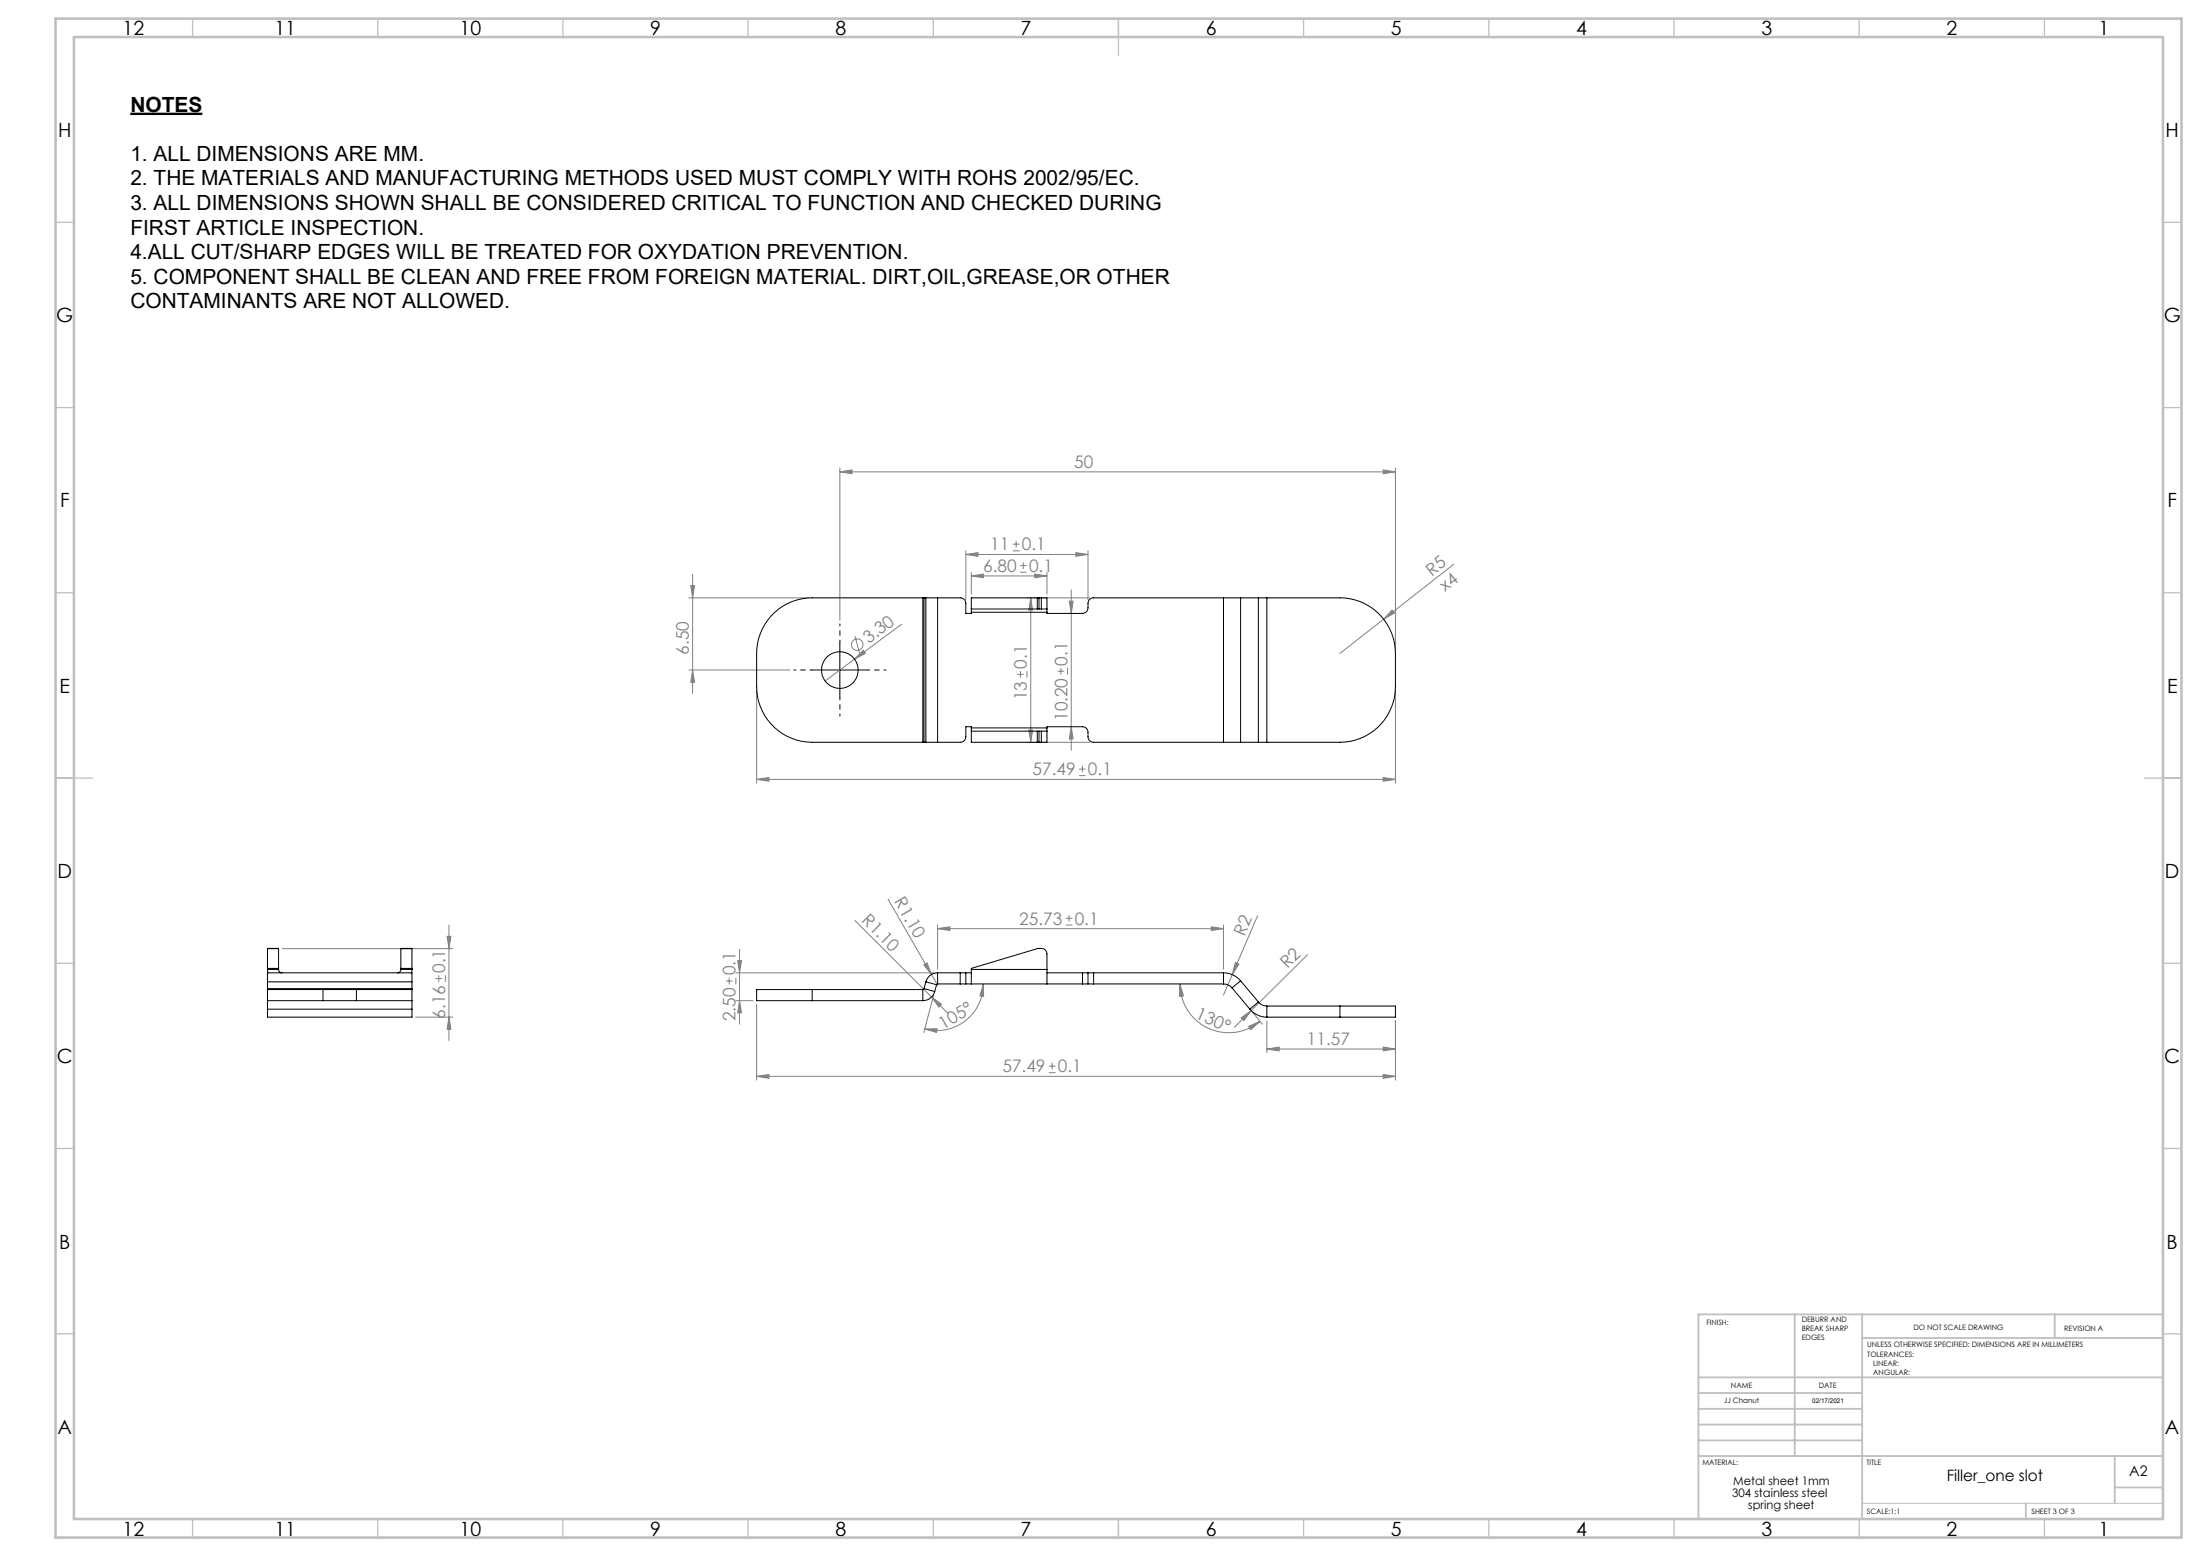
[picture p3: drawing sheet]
<svg xmlns="http://www.w3.org/2000/svg" width="594mm" height="420mm" viewBox="0 0 594 420" stroke-linecap="round" stroke-linejoin="round" font-family="sans-serif">
<g fill="none" stroke="#808080" stroke-width=".27">
<path d="M226.8 127.4l3.2-.6v1.1zM226.8 126.3v41.1M226.8 127.4h150M373.5 126.8l3.3 .6-3.3 .5zM376.8 126.3v49M186.5 158.1h1l-.5 3.3zM187 155v32.2M260.8 149.7l3.3-.5v1zM260.8 148.7v13.2M260.8 149.7h33M262.3 155.5l3.3-.5v.9zM262.3 154.5v5.9"/>
<path d="M262.3 155.5h20.4M273.5 148.7h1.8M273.5 146.9h1.8M274.4 146v1.8M275.4 154.5h1.8M275.4 152.7h1.8M276.3 151.8v1.8M279.4 155l3.3 .5-3.3 .4zM282.7 154.5v5.9M289.2 159.2v43.3M290.5 149.2l3.3 .5-3.3 .5zM293.8 148.7v13.2"/>
<path d="M392.5 152.3l-18.9 14.8M186 161.4h32.3M230.9 171.7l1.2 4.6M233.1 175.5l.6 .8-3 1.6zM243.5 168.5l-20.7 15.3M277.3 161.4h17M278.3 161.4v39M278.3 161.4l.5 3.3h-1zM288.7 162.3h1l-.5 3.3zM373.6 167.1l-11.8 9.3M375.8 164.7l.7 .8-2.9 1.6zM186 180.9h27.3"/>
<path d="M187 180.9l.5 3.3h-1zM204.3 186.4v25M274.6 182h1.8M275.5 181.1v1.8M277.3 181.1v1.8M277.8 197h1l-.5 3.4zM285.6 181.2h1.7M286.5 180.3v1.8M288.2 180.3v1.8M289.2 196.2l.5 3.3h-1zM376.8 186.4v25M204.3 210.4l3.3-.6v1.1z"/>
<path d="M204.3 210.4h172.5M277.3 200.4h17M291.3 209.4h1.8M291.3 207.6h1.8M292.2 206.7v1.8M373.5 209.8l3.3 .6-3.3 .5zM76.2 256.1h46M120.7 252.7h1l-.5 3.4zM121.2 249.7v31.2M199.2 259.3h1l-.5 3.3zM199.7 256.2v20.3M230.8 248.4l25.2 25.2"/>
<path d="M239.8 242.7l11.7 20.3M253.2 250.7l3.3-.5v1zM253.2 249.7v11.9M253.2 250.7h77.1M287.8 249.7h1.8M287.8 247.9h1.8M288.6 247v1.8M327.1 250.2l3.2 .5-3.2 .5zM330.3 249.7v11.9M333.6 259.8l.9 .4-1.8 2.9zM339.5 247.2l-9.2 21.4M353 257.7l-19.7 19.6"/>
<path d="M112.2 274.5h10M117.5 264.1h1.8M118.5 263.3v1.7M120.2 263.3v1.7M121.2 274.5l.5 3.3h-1zM196 264.8h1.8M196.9 263.9v1.8M198.7 270.1h4.6M198.7 262.6h53.5M198.7 263.9v1.8M199.7 270.1l.5 3.3h-1zM204.3 271.1v20.5"/>
<path d="M249.4 260.4l.9-.5 1.2 3.1zM249.7 277.8l3.3-.1-.1 1zM251.5 263l1.7 2.9M251.5 269.1l2.7 2-.7 .7zM252.1 268.6l-2.7 10.1M265.5 265.6l.1 3.3-1-.1zM265.5 265.6a12.6 12.6 0 0 1-15.8 12.2M318.6 265.6l.9 3.2-1 .1zM318.6 265.6a13.2 13.2 0 0 0 7.6 11.9 13.2 13.2 0 0 0 14-1.8M335.1 274.8l2.7-2-2 2.7zM337.1 277.1l3.1-1.4-2.5 2.2zM338.1 273.2l2.8 3.3"/>
<path d="M342.1 275.5v8.6M376.8 275.5v16.1M204.3 290.5l3.3-.5v1.1zM204.3 290.5h172.5M283.2 289.5h1.8M283.2 287.8h1.8M284.1 286.9v1.8M342.1 283.2l3.3-.6v1.1zM342.1 283.2h34.7M373.5 282.6l3.3 .6-3.3 .5zM373.5 290l3.3 .5-3.3 .6z"/>
<circle cx="231.5" cy="174" r="1.56"/>
</g>
<path d="M35.2 30.7h19.4" fill="none" stroke="#000" stroke-width=".63" stroke-linecap="butt"/>
<path d="M226.8 173.3v-4.9M219.3 180.8h-5M226.8 188.3v5M234.3 180.8h4.9" fill="none" stroke="#000" stroke-width=".27" stroke-dasharray="30.5 1.3 1.3 1.3" stroke-dashoffset="29.9"/>
<path d="M226.8 173.4v15M219.3 180.9h14.9" fill="none" stroke="#000" stroke-width=".27"/>
<path d="M502.8 405.8h81.2" fill="none" stroke="#c0c0c0" stroke-width=".27"/>
<g fill="none" stroke="#c0c0c0" stroke-width=".35">
<path d="M52 5v5M102 5v5M152 5v5M202 5v5M252 5v5M302 5v10M352 5v5M402 5v5M452 5v5M502 5v5M552 5v5M15 60h5"/>
<path d="M584 60h5M15 110h5M584 110h5M15 160h5M584 160h5M15 210h10M579 210h10M15 260h5M584 260h5M15 310h5M584 310h5M15 360h5"/>
<path d="M584 360h5M52 410v5M102 410v5M152 410v5M202 410v5M252 410v5M302 410v5M352 410v5M402 410v5M452 410v5M502 410v5M552 410v5"/>
</g>
<g fill="none" stroke="#c0c0c0" stroke-width=".5">
<path d="M484.6 354.8v38.2M502.8 354.8v55.2M554.8 354.8v6.4M584 354.8h-125.4v55.2M458.6 371.8h125.4M458.6 376h44.2M502.8 361.2h81.2M458.6 388.8h44.2M458.6 384.5h44.2M458.6 380.3h44.2M458.6 393h125.4M571 393v12.8"/>
<path d="M547 405.8v4.2M571 401.5h13"/>
</g>
<path d="M15 5h574v410h-574zM20 10h564v400h-564z" fill="none" stroke="#c0c0c0" stroke-width=".7"/>
<g fill="#808080">
<path d="M249.4 260.4l.9-.5 1.2 3.1z"/>
<path d="M251.5 269.1l2.7 2-.7 .7z"/>
<path d="M233.1 175.5l.6 .8-3 1.6z"/>
<path d="M375.8 164.7l.7 .8-2.9 1.6z"/>
<path d="M335.1 274.8l2.7-2-2 2.7z"/>
<path d="M333.6 259.8l.9 .4-1.8 2.9z"/>
<path d="M327.1 250.2l3.2 .5-3.2 .5zM253.2 250.7l3.3-.5v1zM290.5 149.2l3.3 .5-3.3 .5zM260.8 149.7l3.3-.5v1z"/>
<path d="M204.3 210.4l3.3-.6v1.1zM373.5 209.8l3.3 .6-3.3 .5zM262.3 155.5l3.3-.5v.9zM279.4 155l3.3 .5-3.3 .4zM226.8 127.4l3.2-.6v1.1zM373.5 126.8l3.3 .6-3.3 .5z"/>
<path d="M342.1 283.2l3.3-.6v1.1zM373.5 282.6l3.3 .6-3.3 .5zM204.3 290.5l3.3-.5v1.1zM373.5 290l3.3 .5-3.3 .6z"/>
<path d="M249.7 277.8l3.3-.1-.1 1zM265.5 265.6l.1 3.3-1-.1z"/>
<path d="M199.7 270.1l.5 3.3h-1zM199.2 259.3h1l-.5 3.3z"/>
<path d="M187 180.9l.5 3.3h-1zM186.5 158.1h1l-.5 3.3zM121.2 274.5l.5 3.3h-1zM120.7 252.7h1l-.5 3.4z"/>
<path d="M288.7 162.3h1l-.5 3.3zM289.2 196.2l.5 3.3h-1z"/>
<path d="M278.3 161.4l.5 3.3h-1zM277.8 197h1l-.5 3.4z"/>
<path d="M318.6 265.6l.9 3.2-1 .1zM337.1 277.1l3.1-1.4-2.5 2.2z"/>
</g>
<g fill="none" stroke="#000" stroke-width=".27">
<path d="M249.2 161.4h.3M249.2 161.4h-29.9a15 15 0 0 0-15 15v9a15 15 0 0 0 15 15h29.9M249.2 161.4v39M249.5 161.4h.5M249.5 161.4v39M250 161.4h3.2M250 161.4v39M253.2 161.4h6.1a1.51 1.51 0 0 1 1.5 1.5v2.7h1.5v-.3M253.2 161.4v39M262.3 164.4v.9M262.3 164.4h17.8M262.3 165.3h20.4"/>
<path d="M280.1 164.4h.4M280.1 161.4h.4M280.1 161.4h-17.8v3M280.1 161.4v3M280.5 161.4v3M280.5 164.4h.7M280.5 161.4h.7M281.2 164.4h1.5M281.2 161.4h1.5v3M281.2 161.4v3M282.7 164.4v.9M330.3 161.4h-35a1.51 1.51 0 0 0-1.5 1.5v1.2a1.51 1.51 0 0 1-1.5 1.5h-9.6v-.3"/>
<path d="M330.3 161.4h4.7M330.3 161.4v39M335 161.4h4.8M335 161.4v39M339.8 161.4h2.3M339.8 161.4v39M342.1 161.4h19.7a15 15 0 0 1 15 15v9a15 15 0 0 1-15 15h-19.7M342.1 161.4v39M262.3 196.5v.9M262.3 196.5v-.3h-1.5v2.7a1.51 1.51 0 0 1-1.5 1.5h-6.1M262.3 197.4v3h17.8M262.3 197.4h17.8"/>
<path d="M262.3 196.5h20.4M280.1 197.4h.4M280.1 197.4v3M280.5 197.4v3M280.5 197.4h.7M281.2 197.4h1.5M281.2 197.4v3M282.7 197.4v3h-1.5M282.7 196.5v.9M282.7 196.5v-.3h9.6a1.45 1.45 0 0 1 1.5 1.5v1.2a1.51 1.51 0 0 0 1.5 1.5h35M249.2 200.4h.3M249.5 200.4h.5"/>
<path d="M250 200.4h3.2M280.1 200.4h.4M280.5 200.4h.7M330.3 200.4h4.7M335 200.4h4.8M339.8 200.4h2.3M72.2 256.1h3M72.2 256.1v5.6M75.2 256.1v5.6M108.2 256.1h3M108.2 256.1v5.6M111.2 256.1v5.6"/>
<path d="M72.2 267.1h15M72.2 270.1h15M72.2 266.9v.2M72.2 265v-2.4h39v2.4M72.2 261.7l.1 .9M72.2 272.4v2.1h39v-2.1M72.2 261.7h3M72.2 265v1.9M72.2 267.1v5.3M72.2 266.9h39M72.2 265h39M72.2 261.4h3"/>
<path d="M72.2 272.4h39M75.2 261.7a.9 .9 0 0 0 .9 .9M87.2 270.1h9M87.2 267.1h9M87.2 267.1v3M96.2 267.1h15M96.2 270.1h15M96.2 267.1v3M108.2 261.7a.9 .9 0 0 1-.9 .9M108.2 261.7h3M108.2 261.4h3M111.2 266.9v.2"/>
<path d="M111.2 261.7l-.1 .9M111.2 265v1.9M111.2 267.1v5.3M219.3 267.1h-15v3h15M219.3 267.1v3M219.3 270.1h29.9M219.3 267.1h29.9M249.2 267.1v3M249.5 266.9l-.3 .2M249.5 266.9l2.9 .7M250 265l-.5 1.9M250 265l2.9 .8"/>
<path d="M252.4 267.6a3.4 3.4 0 0 1-3.2 2.5M252.9 265.8l-.5 1.8M253.2 262.6a3.2 3.2 0 0 0-3.2 2.4M253.2 265.6l-.3 .2M253.2 265.6h6.1M253.2 262.6v3M253.2 262.6h6.1M259.3 262.6h1.5M259.3 265.6h1.5M259.3 262.6v3M260.8 265.6h31.5M260.8 262.6v3"/>
<path d="M260.8 262.6h1.5M262.3 261.7v3.9M262.3 261.7v-.3l18.1-5.4a1.75 1.75 0 0 1 2.3 1.5v4.2M262.3 261.7h20.4M282.7 261.7v3.9M282.7 262.6h9.6M292.3 262.6h1.5M292.3 265.6h1.5M292.3 262.6v3M293.8 262.6h1.5M293.8 265.6h1.5M293.8 262.6v3"/>
<path d="M295.3 265.6h35M295.3 262.6h35M295.3 262.6v3M330.3 262.6a6.1 6.1 0 0 1 4.7 2.1M330.3 265.6a3 3 0 0 1 2.3 1M330.3 262.6v3M332.6 266.6l4.9 5.8M335 264.7l-2.4 1.9M335 264.7l4.8 5.8M337.5 272.4a5.9 5.9 0 0 0 4.6 2.1M339.8 270.5a2.91 2.91 0 0 0 2.3 1.1M339.8 270.5l-2.3 1.9"/>
<path d="M342.1 271.6v2.9M342.1 271.6h19.7M342.1 274.5h19.7M361.8 271.6h15v2.9h-15M361.8 271.6v2.9"/>
<circle cx="226.8" cy="180.9" r="5"/>
</g>
<g font-size="5.6">
<text x="35.2" y="30.1">NOTES</text>
<text x="35.2" y="43.4">1. ALL DIMENSIONS ARE MM.</text>
<text x="35.2" y="50">2. THE MATERIALS AND MANUFACTURING METHODS USED MUST COMPLY WITH ROHS 2002/95/EC.</text>
<text x="35.2" y="56.7">3. ALL DIMENSIONS SHOWN SHALL BE CONSIDERED CRITICAL TO FUNCTION AND CHECKED DURING</text>
<text x="35.2" y="63.3">FIRST ARTICLE INSPECTION.</text>
<text x="35.2" y="70">4.ALL CUT/SHARP EDGES WILL BE TREATED FOR OXYDATION PREVENTION.</text>
<text x="35.2" y="76.6">5. COMPONENT SHALL BE CLEAN AND FREE FROM FOREIGN MATERIAL. DIRT,OIL,GREASE,OR OTHER</text>
<text x="35.2" y="83.3">CONTAMINANTS ARE NOT ALLOWED.</text>
</g>
<g font-size="5.3">
<text x="33.1" y="9.5">12</text>
<text x="74.1" y="9.5">11</text>
<text x="124.1" y="9.5">10</text>
<text x="175.6" y="9.5">9</text>
<text x="225.6" y="9.5">8</text>
<text x="275.6" y="9.5">7</text>
<text x="325.6" y="9.5">6</text>
<text x="375.6" y="9.5">5</text>
<text x="425.6" y="9.5">4</text>
<text x="475.6" y="9.5">3</text>
<text x="525.6" y="9.5">2</text>
<text x="566.6" y="9.5">1</text>
<text x="15.7" y="37">H</text>
<text x="584.7" y="37">H</text>
<text x="15.2" y="87">G</text>
<text x="584.2" y="87">G</text>
<text x="16.2" y="137">F</text>
<text x="585.2" y="137">F</text>
<text x="16.1" y="187">E</text>
<text x="585.1" y="187">E</text>
<text x="15.5" y="237">D</text>
<text x="584.5" y="237">D</text>
<text x="15.4" y="287">C</text>
<text x="584.4" y="287">C</text>
<text x="16" y="337.1">B</text>
<text x="585" y="337.1">B</text>
<text x="15.5" y="387">A</text>
<text x="584.5" y="387">A</text>
<text x="33.1" y="414.5">12</text>
<text x="74.1" y="414.5">11</text>
<text x="124.1" y="414.5">10</text>
<text x="175.6" y="414.5">9</text>
<text x="225.6" y="414.5">8</text>
<text x="275.6" y="414.5">7</text>
<text x="325.6" y="414.5">6</text>
<text x="375.6" y="414.5">5</text>
<text x="425.6" y="414.5">4</text>
<text x="475.6" y="414.5">3</text>
<text x="525.6" y="414.5">2</text>
<text x="566.6" y="414.5">1</text>
</g>
<g font-size="4.7" fill="#808080">
<text x="290" y="126.3">50</text>
<text x="267.4" y="148.6">11</text>
<text x="275.9" y="148.6">0.1</text>
<text x="265.5" y="154.4">6.80</text>
<text x="277.8" y="154.4">0.1</text>
<text x="386.6" y="155.6" transform="rotate(-38 386.6 155.6)">R5</text>
<text x="390.2" y="159.8" transform="rotate(-38 390.2 159.8)">x4</text>
<text x="234.6" y="173.8" transform="rotate(-37 234.6 173.8)">3.30</text>
<text x="186" y="176.8" transform="rotate(-90 186 176.8)">6.50</text>
<text x="288.2" y="179.7" transform="rotate(-90 288.2 179.7)">0.1</text>
<text x="277.2" y="180.5" transform="rotate(-90 277.2 180.5)">0.1</text>
<text x="277.2" y="189" transform="rotate(-90 277.2 189)">13</text>
<text x="288.2" y="194.6" transform="rotate(-90 288.2 194.6)">10.20</text>
<text x="278.8" y="209.3">57.49</text>
<text x="293.8" y="209.3">0.1</text>
<text x="241.3" y="243.3" transform="rotate(60 241.3 243.3)">R1.10</text>
<text x="232.5" y="248.6" transform="rotate(45 232.5 248.6)">R1.10</text>
<text x="275.2" y="249.6">25.73</text>
<text x="290.2" y="249.6">0.1</text>
<text x="336" y="252.9" transform="rotate(-67 336 252.9)">R2</text>
<text x="120.2" y="262.6" transform="rotate(-90 120.2 262.6)">0.1</text>
<text x="198.6" y="263.3" transform="rotate(-90 198.6 263.3)">0.1</text>
<text x="347.6" y="261.7" transform="rotate(-45 347.6 261.7)">R2</text>
<text x="120.2" y="275" transform="rotate(-90 120.2 275)">6.16</text>
<text x="198.6" y="275.7" transform="rotate(-90 198.6 275.7)">2.50</text>
<text x="322.5" y="274.8" transform="rotate(23 322.5 274.8)">130°</text>
<text x="254.7" y="278" transform="rotate(-31 254.7 278)">105°</text>
<text x="352.9" y="282.1">11.57</text>
<text x="270.7" y="289.5">57.49</text>
<text x="285.6" y="289.5">0.1</text>
</g>
<text font-size="4.2" x="525.6" y="399.8">Filler_one slot</text>
<text font-size="3.9" x="574.9" y="398.5">A2</text>
<g font-size="3.2">
<text x="468" y="400.9">Metal sheet 1mm</text>
<text x="467.7" y="404.1">304 stainless steel</text>
<text x="472" y="407.2">spring sheet</text>
</g>
<g font-size="2">
<text x="460.8" y="357.6">FINISH:</text>
<text x="486.5" y="356.8">DEBURR AND</text>
<text x="486.5" y="359.3">BREAK SHARP</text>
<text x="516.6" y="359">DO NOT SCALE DRAWING</text>
<text x="557.3" y="359.2">REVISION A</text>
<text x="486.5" y="361.8">EDGES</text>
<text x="504.2" y="363.7">UNLESS OTHERWISE SPECIFIED: DIMENSIONS ARE IN MILLIMETERS</text>
<text x="504.2" y="366.2">TOLERANCES:</text>
<text x="505.8" y="368.7">LINEAR:</text>
<text x="505.8" y="371.2">ANGULAR:</text>
<text x="467.4" y="374.6">NAME</text>
<text x="491.1" y="374.6">DATE</text>
<text x="465.5" y="378.7">JJ Chanut</text>
<text x="459.6" y="395.5">MATERIAL:</text>
<text x="504" y="395.5">TITLE</text>
<text x="504.1" y="408.6">SCALE:1:1</text>
<text x="548.5" y="408.6">SHEET 3 OF 3</text>
</g>
<text font-size="1.8" x="489.3" y="378.7">02/17/2021</text>
</svg>
